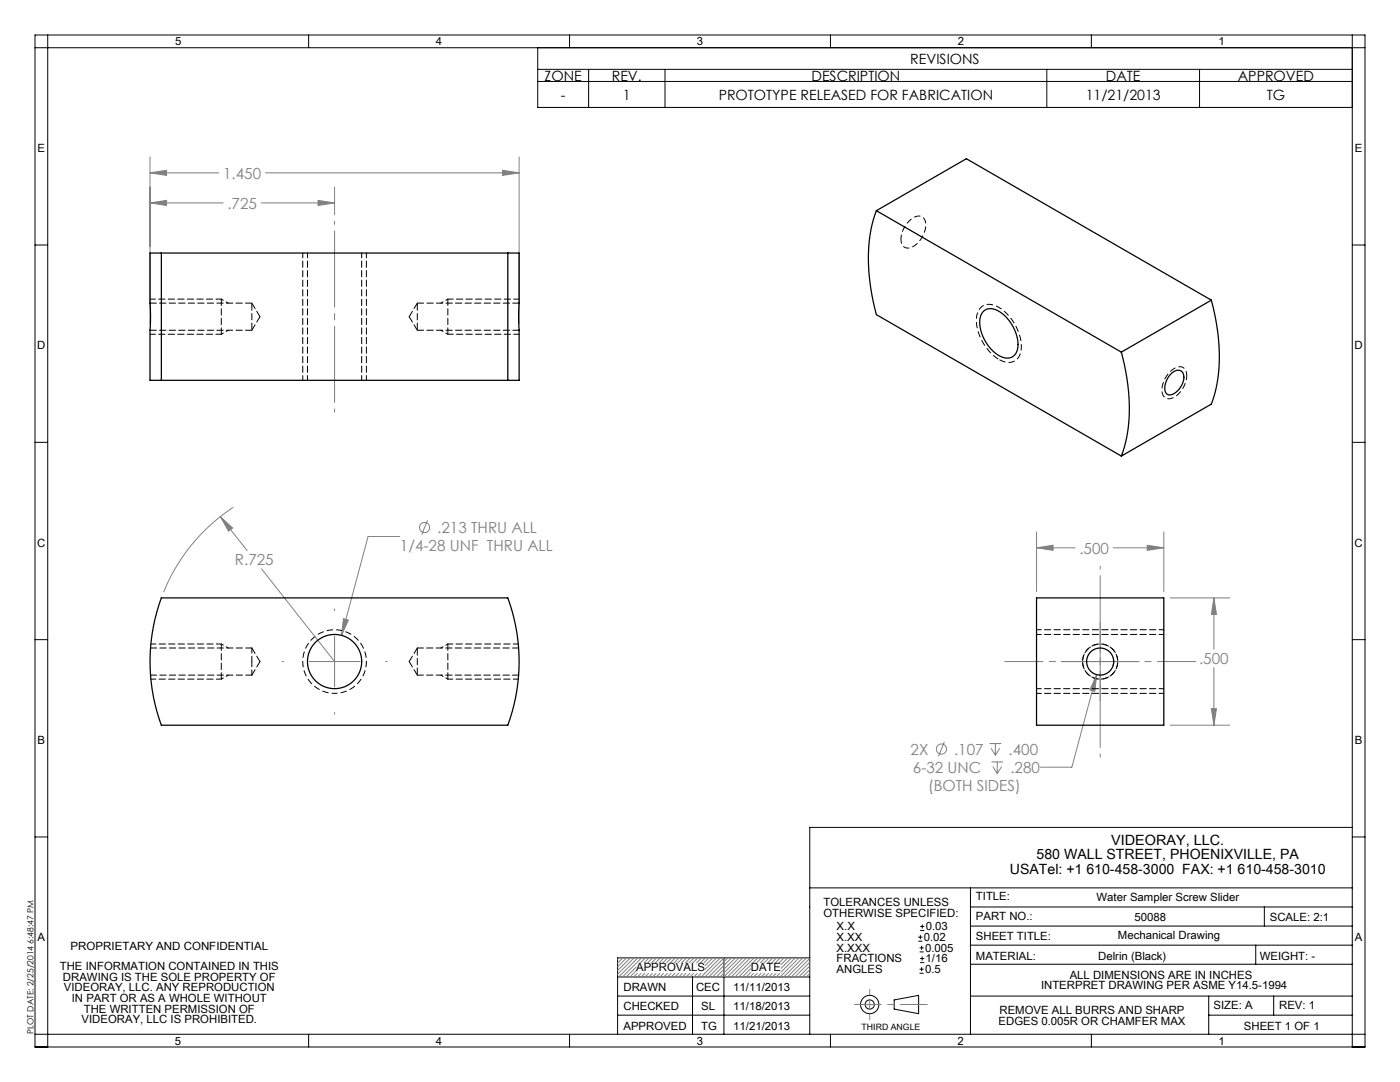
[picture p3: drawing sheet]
<svg xmlns="http://www.w3.org/2000/svg" width="279mm" height="216mm" viewBox="0 0 279 216" stroke-linecap="round" stroke-linejoin="round" font-family="sans-serif">
<g fill="none" stroke="#000" stroke-width=".2">
<path d="M7 9.5h265.4M7 7h265.4v201.9h-265.4zM9.5 7v201.9M61.6 7v2.5M107.3 9.5v11.9h162.6M107.3 13.8h162.6M107.3 16.3h162.6M113.7 7v2.5M117.5 13.8v7.6M132.7 13.8v7.6M165.7 7v2.5M208.9 13.8v7.6"/>
<path d="M217.8 7v2.5M239.4 13.8v7.6M269.9 7v201.9M7 48.9h2.5M269.9 48.9h2.5M7 88.3h2.5M269.9 88.3h2.5M7 127.6h2.5M269.9 127.6h2.5M7 167h2.5M161.6 177.2h108.3M193.7 177.2v29.2"/>
<path d="M269.9 167h2.5M269.9 165.1h-108.3v41.3M123.3 198.8h38.3M123.3 194.9h38.3M138.2 194.9v11.5M144.5 191.1v15.3M161.6 191.1h-38.3v15.3M178.5 199.5l4.8-.9v3.7l-4.8-.9zM193.7 198.8h76.2M193.7 184.8h76.2M193.7 188.6h76.2M193.7 181h76.2"/>
<path d="M193.7 192.4h76.2M241.2 198.8v7.6M250.6 188.6v3.8M252.3 181v3.8M254.2 198.8v3.8M7 206.4h265.4M61.6 206.4v2.5M113.7 206.4v2.5M123.3 202.6h38.3M165.7 206.4v2.5M217.8 206.4v2.5M241.2 202.6h28.7"/>
<circle cx="173.6" cy="200.4" r="1.83"/>
<circle cx="173.6" cy="200.4" r=".91"/>
</g>
<path d="M170.5 200.4h14.5" fill="none" stroke="#818181" stroke-width=".2" stroke-dasharray="15.2 1.3 1.3 1.3" stroke-dashoffset="9.9"/>
<path d="M173.6 197.4v6.1" fill="none" stroke="#818181" stroke-width=".2" stroke-dasharray="15.2 1.3 1.3 1.3" stroke-dashoffset="14.1"/>
<g fill="none" stroke="#818181" stroke-width=".2">
<path d="M29.9 34.5l3.3-.5v1zM29.9 31.3v33.3M29.9 34.5h13.8M53 34.5h50.6M63.5 40l3.3 .5-3.3 .5zM66.8 37.3v5.6M100.3 34l3.3 .5-3.3 .5zM103.6 31.3v33.3M29.9 40.5l3.3-.5v1zM29.9 40.5h14.6M52.1 40.5h14.7M44 103.1l2.4 2.3-.8 .6z"/>
<path d="M44 103.1l5.3 6.8M46.5 101.2a36.8 36.8 0 0 0-13.8 16.9M52.2 113.5l14.6 18.5M79.8 107.1h-6.3l-5.3 19.7M85.3 103.8l-1.1 2.9M206.9 109.3l3.3-.5v1zM206.9 106.1v11.9M206.9 109.3h7.7M222.2 109.3h10.1M229 108.8l3.3 .5-3.3 .5zM232.3 106.1v11.9M233.5 119.3h11.9"/>
<path d="M242.3 119.3l.5 3.3h-1zM242.3 119.3v10.3M56.3 132h.3M61.7 132h10.2M66.8 121.5v.3M66.8 126.9v10.2M68.5 123.5l1 .2-1.3 3.1zM76.9 132h.4M211.8 132h15.5M218.9 134.6l-.4 3.3-1-.2zM218.9 134.6l-5 18.5h-6.3M219.6 124.2v15.6"/>
<path d="M242.3 133.2v11.5M66.8 142.2v.3M188.5 148l-1.2 2.9M197.5 148.4h2.3M197.8 149.3l.8 1.4M197.9 152h2.3M198.2 153l.8 1.4M198.6 148.4v2.3M199 152v2.4M199.5 149.3l-.9 1.4M199.9 153l-.9 1.4M233.5 144.7h11.9"/>
<path d="M241.8 141.4h1l-.5 3.3zM123.5 191.1l-.2 .3M124.3 191.1l-1 1.1M125 191.1l-1.7 1.8M125.8 191.1l-2.5 2.6M126.5 191.1l-3.2 3.3M126.9 192.2l-2.7 2.7M126.9 193l-1.9 1.9M126.9 193.7l-1.2 1.2M127.2 194.2l-.7 .7M127.3 191.1l-3.8 3.8M127.9 194.2l-.7 .7"/>
<path d="M128 191.1l-.9 1M128.7 194.2l-.7 .7M128.8 191.1l-1 1M129.4 194.2l-.7 .7M129.5 191.1l-.9 1M130.2 194.2l-.7 .7M130.3 191.1l-1 1M130.9 194.2l-.7 .7M131 191.1l-1 1M131.7 194.2l-.7 .7M131.8 191.1l-1 1M132.4 194.2l-.7 .7"/>
<path d="M132.5 191.1l-1 1M133.2 194.2l-.7 .7M133.3 191.1l-1 1M133.9 194.2l-.7 .7M134 191.1l-1 1M134.7 194.2l-.7 .7M134.8 191.1l-1 1M135.4 194.2l-.7 .7M135.5 191.1l-1 1M136.2 194.2l-.7 .7M136.3 191.1l-1 1M136.9 194.2l-.7 .7"/>
<path d="M137 191.1l-1 1M137.7 194.2l-.8 .7M137.8 191.1l-1 1M138.4 194.2l-.7 .7M138.5 191.1l-1 1M139.2 194.2l-.8 .7M139.3 191.1l-1 1M139.9 194.2l-.7 .7M140 191.1l-1 1M140.7 194.2l-.8 .7M140.8 191.1l-1 1M141.5 191.1l-1 1"/>
<path d="M142.3 191.1l-1.6 1.6M143 191.1l-2.3 2.3M143.8 191.1l-3.1 3.1M144.5 191.1l-3.8 3.8M145.3 191.1l-3.9 3.8M146 191.1l-3.8 3.8M146.7 191.1l-3.8 3.8M147.5 191.1l-3.8 3.8M148.2 191.1l-3.8 3.8M149 191.1l-3.8 3.8M149.7 191.1l-3.8 3.8M149.8 192.6l-2.4 2.3"/>
<path d="M149.8 193.3l-1.6 1.6M149.8 194l-.9 .9M150.4 194.2l-.7 .7M150.5 191.1l-3.8 3.8M151.1 194.2l-.7 .7M151.2 191.1l-.9 1M151.9 194.2l-.7 .7M152 191.1l-1 1M152.6 194.2l-.7 .7M152.7 191.1l-1 1M153.4 194.2l-.7 .7M153.5 191.1l-1 1"/>
<path d="M154.1 194.2l-.7 .7M154.2 191.1l-1 1M154.9 194.2l-.7 .7M155 191.1l-1 1M155.6 194.2l-.7 .7M155.7 191.1l-1 1M156.5 191.1l-1 1M157.2 191.1l-1.3 1.4M158 191.1l-2.1 2.1M158.7 191.1l-2.8 2.9M159.5 191.1l-3.8 3.8M160.2 191.1l-3.8 3.8"/>
<path d="M161 191.1l-3.8 3.8M161.6 191.2l-3.7 3.7M161.6 192l-2.9 2.9M161.6 192.7l-2.2 2.2M161.6 193.5l-1.5 1.4M161.6 194.2l-.7 .7"/>
<circle cx="84.7" cy="105.3" r="1.02"/>
<circle cx="187.9" cy="149.5" r="1.02"/>
</g>
<path d="M66.8 138.4a6.4 6.4 0 0 1-5.6-9.5 6.4 6.4 0 0 1 10.9-.3 6.4 6.4 0 0 1-5 9.7l-.3 .1" fill="none" stroke="#000" stroke-width=".2" stroke-dasharray="1.3 .6" stroke-dashoffset=".7" stroke-linecap="butt"/>
<path d="M216.1 132a3.5 3.5 0 0 0 5.1 3.1 3.5 3.5 0 0 0 .3-6 3.5 3.5 0 0 0-5.4 2.6v.3M223.1 132a3.5 3.5 0 0 1-5.2 3.1 3.5 3.5 0 0 1-.2-6 3.5 3.5 0 0 1 5.4 2.6v.3" fill="none" stroke="#000" stroke-width=".2" stroke-dasharray="1.3 .6" stroke-dashoffset=".1" stroke-linecap="butt"/>
<path d="M179.8 47.7a1.56 1.56 0 0 0 .9 1.7 1.56 1.56 0 0 0 1.8-.4 4.9 4.9 0 0 0 2-5.2 1.59 1.59 0 0 0-2.5-.1 5.6 5.6 0 0 0-2.2 4M236.8 74.9a5 5 0 0 1-3.4 4.7 1.56 1.56 0 0 1-1.5-2.1 4.9 4.9 0 0 1 3.5-4.3 1.47 1.47 0 0 1 1.4 1.7" fill="none" stroke="#000" stroke-width=".2" stroke-dasharray="1.3 .6" stroke-dashoffset=".4" stroke-linecap="butt"/>
<path d="M199.3 71.7a9.5 9.5 0 0 1-4.3-8.9 2.54 2.54 0 0 1 4-1.7 9.5 9.5 0 0 1 4.7 9 2.57 2.57 0 0 1-4.1 1.7l-.3-.1" fill="none" stroke="#000" stroke-width=".2" stroke-dasharray="1.3 .6" stroke-dashoffset="-.1" stroke-linecap="butt"/>
<path d="M200.5 132h38.1" fill="none" stroke="#818181" stroke-width=".2" stroke-dasharray="15.2 1.3 1.3 1.3" stroke-dashoffset="7.6"/>
<path d="M66.8 82.2v-38.1M219.6 113v38.1" fill="none" stroke="#818181" stroke-width=".2" stroke-dasharray="15.2 1.3 1.3 1.3" stroke-dashoffset="-1.9"/>
<path d="M60.4 75.9v-25.4M73.1 75.9v-25.4M30.1 128.5h14.1M30.1 135.5h14.1M103.4 135.5h-14M103.4 128.5h-14M206.9 125.7h25.4M206.9 138.4h25.4" fill="none" stroke="#000" stroke-width=".2" stroke-dasharray="1.3 .6" stroke-dashoffset=".3"/>
<path d="M44.2 59.7l1.4 .8M89.4 59.7l-1.4 .8M44.2 66.7l1.4-.8M89.4 66.7l-1.4-.8M44.2 135.5l1.4-.8M44.2 128.5l1.4 .8M89.4 128.5l-1.4 .8M89.4 135.5l-1.4-.8" fill="none" stroke="#000" stroke-width=".2" stroke-dasharray="1.3 .6" stroke-dashoffset=".8"/>
<path d="M89.4 59.7v7M44.2 66.7v-7M44.2 135.5v-7M89.4 128.5v7" fill="none" stroke="#000" stroke-width=".2" stroke-dasharray="1.3 .6"/>
<path d="M29.9 59.7h14.3M103.6 59.7h-14.2M29.9 66.7h14.3M103.6 66.7h-14.2" fill="none" stroke="#000" stroke-width=".2" stroke-dasharray="1.3 .6" stroke-dashoffset=".2"/>
<path d="M68.5 123.5l-.3 3.3 1.3-3.1zM44 103.1l1.6 2.9 .8-.6zM218.9 134.6l-1.4 3.1 1 .2zM242.3 119.3l.5 3.3h-1zM241.8 141.4h1l-.5 3.3zM206.9 109.3l3.3-.5v1zM229 108.8l3.3 .5-3.3 .5zM29.9 34.5l3.3-.5v1zM100.3 34l3.3 .5-3.3 .5zM29.9 40.5l3.3-.5v1zM63.5 40l3.3 .5-3.3 .5z" fill="#818181"/>
<g fill="none" stroke="#000" stroke-width=".25">
<path d="M32.2 50.5h-2.3v25.4h2.3M32.2 50.5v25.4M32.2 50.5h69.1M101.3 50.5h2.3v25.4h-2.3M101.3 50.5v25.4M174.9 42a32.4 32.4 0 0 0-.6 18.2l.6 2.6 48.9 28.2M174.9 42l48.9 28.3M174.9 42l18-10.3 48.8 28.2M241.7 59.9a35.6 35.6 0 0 1 .4 19.8l-.4 .9-17.9 10.4M241.7 59.9l-17.9 10.4M32.2 75.9h69.1M196.3 62a2.77 2.77 0 0 1 3.5 .4 7.9 7.9 0 0 1 3.2 7.6 2.22 2.22 0 0 1-3.6 1 8 8 0 0 1-3.8-7.7l.3-.7z"/>
<path d="M223.8 70.3a35.6 35.6 0 0 1 .3 19.8l-.3 .9M233.7 74.6a1.45 1.45 0 0 1 2.4-.1 3.7 3.7 0 0 1-2.6 4.3 1.29 1.29 0 0 1-1-1.9l.4-1.2zM32.2 119.3h69.1a36.8 36.8 0 0 1 0 25.4h-69.1a36.8 36.8 0 0 1 0-25.4zM206.9 119.3h25.4v25.4h-25.4z"/>
<circle cx="66.8" cy="132" r="5.4"/>
<circle cx="219.6" cy="132" r="2.71"/>
</g>
<path d="M50.3 132v-2.7M50.3 134.7v-2.7" fill="none" stroke="#000" stroke-width=".2" stroke-dasharray="1.3 .6" stroke-dashoffset=".2"/>
<path d="M50.3 65.9v-5.4M83.3 60.5v5.4M83.3 129.3v5.4" fill="none" stroke="#000" stroke-width=".2" stroke-dasharray="1.3 .6" stroke-dashoffset="-.2"/>
<g fill="none" stroke="#000" stroke-width=".2" stroke-dasharray="1.3 .6">
<path d="M29.9 65.9h20.4M50.3 60.5h-20.4M50.3 65.9l1.6-2.7M51.9 63.2l-1.6-2.7M81.7 63.2l1.6 2.7M83.3 65.9h20.3M83.3 60.5l-1.6 2.7M103.6 60.5h-20.3M30 134.7h20.3M50.3 129.3h-20.3M50.3 134.7l1.6-2.7M51.9 132l-1.6-2.7"/>
<path d="M81.7 132l1.6 2.7M83.3 134.7h20.2M83.3 129.3l-1.6 2.7M103.5 129.3h-20.2M216.9 132h.1M216.9 132.1v-.1"/>
</g>
<path d="M222.2 131.3v1.5" fill="none" stroke="#000" stroke-width=".2" stroke-dasharray="1.3 .6" stroke-dashoffset=".7"/>
<path d="M61.4 50.5v25.4M72.2 75.9v-25.4M206.9 137.4h25.4M232.3 126.6h-25.4" fill="none" stroke="#000" stroke-width=".2" stroke-dasharray="1.3 .6" stroke-dashoffset=".3"/>
<g fill="none" stroke="#000" stroke-width=".2">
<path d="M183.3 187.8h.8M183.3 187h.8M183.5 194.2h.8M183.5 193.4h.8M183.5 189.9h.8M183.5 189.1h.8M183.6 192.1h.8M183.6 191.3h.8M183.7 185.7h.8M183.7 184.9h.8M183.7 186.6v.8M183.9 193v.8"/>
<path d="M183.9 188.7v.8M184 190.9v.8M184.1 184.5v.8"/>
</g>
<g font-size="3" fill="#818181">
<text x="44.5" y="35.6">1.450</text>
<text x="45.4" y="41.6">.725</text>
<text x="87.3" y="106.4">.213 THRU ALL</text>
<text x="46.9" y="112.8">R.725</text>
<text x="79.8" y="110">1/4-28 UNF THRU ALL</text>
<text x="215.4" y="110.5">.500</text>
<text x="239.3" y="132.5">.500</text>
<text x="181.7" y="150.6">2X</text>
<text x="182.2" y="154.2">6-32 UNC</text>
<text x="190.4" y="150.6">.107</text>
<text x="201.3" y="150.6">.400</text>
<text x="201.7" y="154.2">.280</text>
<text x="185.2" y="157.9">(BOTH SIDES)</text>
</g>
<g font-size="2.8">
<text x="108.7" y="16.1">ZONE</text>
<text x="122.1" y="16.1">REV.</text>
<text x="162" y="16.1">DESCRIPTION</text>
<text x="181.7" y="12.7">REVISIONS</text>
<text x="220.7" y="16.1">DATE</text>
<text x="247" y="16.1">APPROVED</text>
<text x="111.9" y="19.9">-</text>
<text x="124.3" y="19.9">1</text>
<text x="143.4" y="19.9">PROTOTYPE RELEASED FOR FABRICATION</text>
<text x="216.7" y="19.9">11/21/2013</text>
<text x="252.8" y="19.9">TG</text>
<text x="206.9" y="171.5">580 WALL STREET, PHOENIXVILLE, PA</text>
<text x="221.8" y="168.7">VIDEORAY, LLC.</text>
<text x="201.5" y="174.3">USATel: +1 610-458-3000 FAX: +1 610-458-3010</text>
</g>
<g font-size="2.3">
<text x="34.9" y="9.1">5</text>
<text x="87" y="9.1">4</text>
<text x="139.1" y="9.1">3</text>
<text x="191.1" y="9.1">2</text>
<text x="243.2" y="9.1">1</text>
<text x="7.5" y="30.3">E</text>
<text x="270.4" y="30.3">E</text>
<text x="7.4" y="69.7">D</text>
<text x="270.3" y="69.7">D</text>
<text x="7.4" y="109.1">C</text>
<text x="270.3" y="109.1">C</text>
<text x="7.5" y="148.5">B</text>
<text x="270.4" y="148.5">B</text>
<text x="194.8" y="179.7">TITLE:</text>
<text x="218.8" y="179.7">Water Sampler Screw Slider</text>
<text x="164.3" y="180.8">TOLERANCES UNLESS</text>
<text x="164.3" y="182.9">OTHERWISE SPECIFIED:</text>
<text x="167" y="185.6">X.X</text>
<text x="184.7" y="185.6">0.03</text>
<text x="194.8" y="183.5">PART NO.:</text>
<text x="226.4" y="183.8">50088</text>
<text x="253.4" y="183.8">SCALE: 2:1</text>
<text x="7.5" y="187.9">A</text>
<text x="14.1" y="189.6">PROPRIETARY AND CONFIDENTIAL</text>
<text x="167" y="189.9">X.XXX</text>
<text x="167" y="187.8">X.XX</text>
<text x="184.4" y="187.8">0.02</text>
<text x="184.6" y="189.9">0.005</text>
<text x="194.8" y="191.6">MATERIAL:</text>
<text x="194.8" y="187.6">SHEET TITLE:</text>
<text x="219.2" y="191.6">Delrin (Black)</text>
<text x="223.1" y="187.5">Mechanical Drawing</text>
<text x="251.4" y="191.6">WEIGHT: -</text>
<text x="270.4" y="187.9">A</text>
<text x="11.9" y="193.6">THE INFORMATION CONTAINED IN THIS</text>
<text x="12.6" y="195.7">DRAWING IS THE SOLE PROPERTY OF</text>
<text x="12.8" y="197.8">VIDEORAY, LLC. ANY REPRODUCTION</text>
<text x="124.4" y="197.8">DRAWN</text>
<text x="127" y="193.7">APPROVALS</text>
<text x="138.9" y="197.8">CEC</text>
<text x="146.3" y="197.8">11/11/2013</text>
<text x="149.8" y="193.7">DATE</text>
<text x="167" y="192">FRACTIONS</text>
<text x="167" y="194.2">ANGLES</text>
<text x="184.6" y="194.2">0.5</text>
<text x="184.7" y="192">1/16</text>
<text x="207.8" y="197.4">INTERPRET DRAWING PER ASME Y14.5-1994</text>
<text x="213.5" y="195.3">ALL DIMENSIONS ARE IN INCHES</text>
<text x="14.3" y="200">IN PART OR AS A WHOLE WITHOUT</text>
<text x="16.7" y="202.1">THE WRITTEN PERMISSION OF</text>
<text x="124.4" y="201.6">CHECKED</text>
<text x="139.9" y="201.6">SL</text>
<text x="146.3" y="201.6">11/18/2013</text>
<text x="199.5" y="202.3">REMOVE ALL BURRS AND SHARP</text>
<text x="242.2" y="201.4">SIZE: A</text>
<text x="255.3" y="201.4">REV: 1</text>
<text x="16.3" y="204.2">VIDEORAY, LLC IS PROHIBITED.</text>
<text x="34.9" y="208.5">5</text>
<text x="87" y="208.5">4</text>
<text x="124.4" y="205.4">APPROVED</text>
<text x="139" y="208.5">3</text>
<text x="139.9" y="205.4">TG</text>
<text x="146.3" y="205.4">11/21/2013</text>
<text x="191.1" y="208.5">2</text>
<text x="199.3" y="204.4">EDGES 0.005R OR CHAMFER MAX</text>
<text x="243.2" y="208.5">1</text>
<text x="248.3" y="205.5">SHEET 1 OF 1</text>
</g>
<g font-size="1.7">
<text x="6.7" y="206.3" transform="rotate(-90 6.7 206.3)">PLOT DATE: 2/25/2014 6:48:47 PM</text>
<text x="172" y="205.5">THIRD ANGLE</text>
</g>
</svg>
